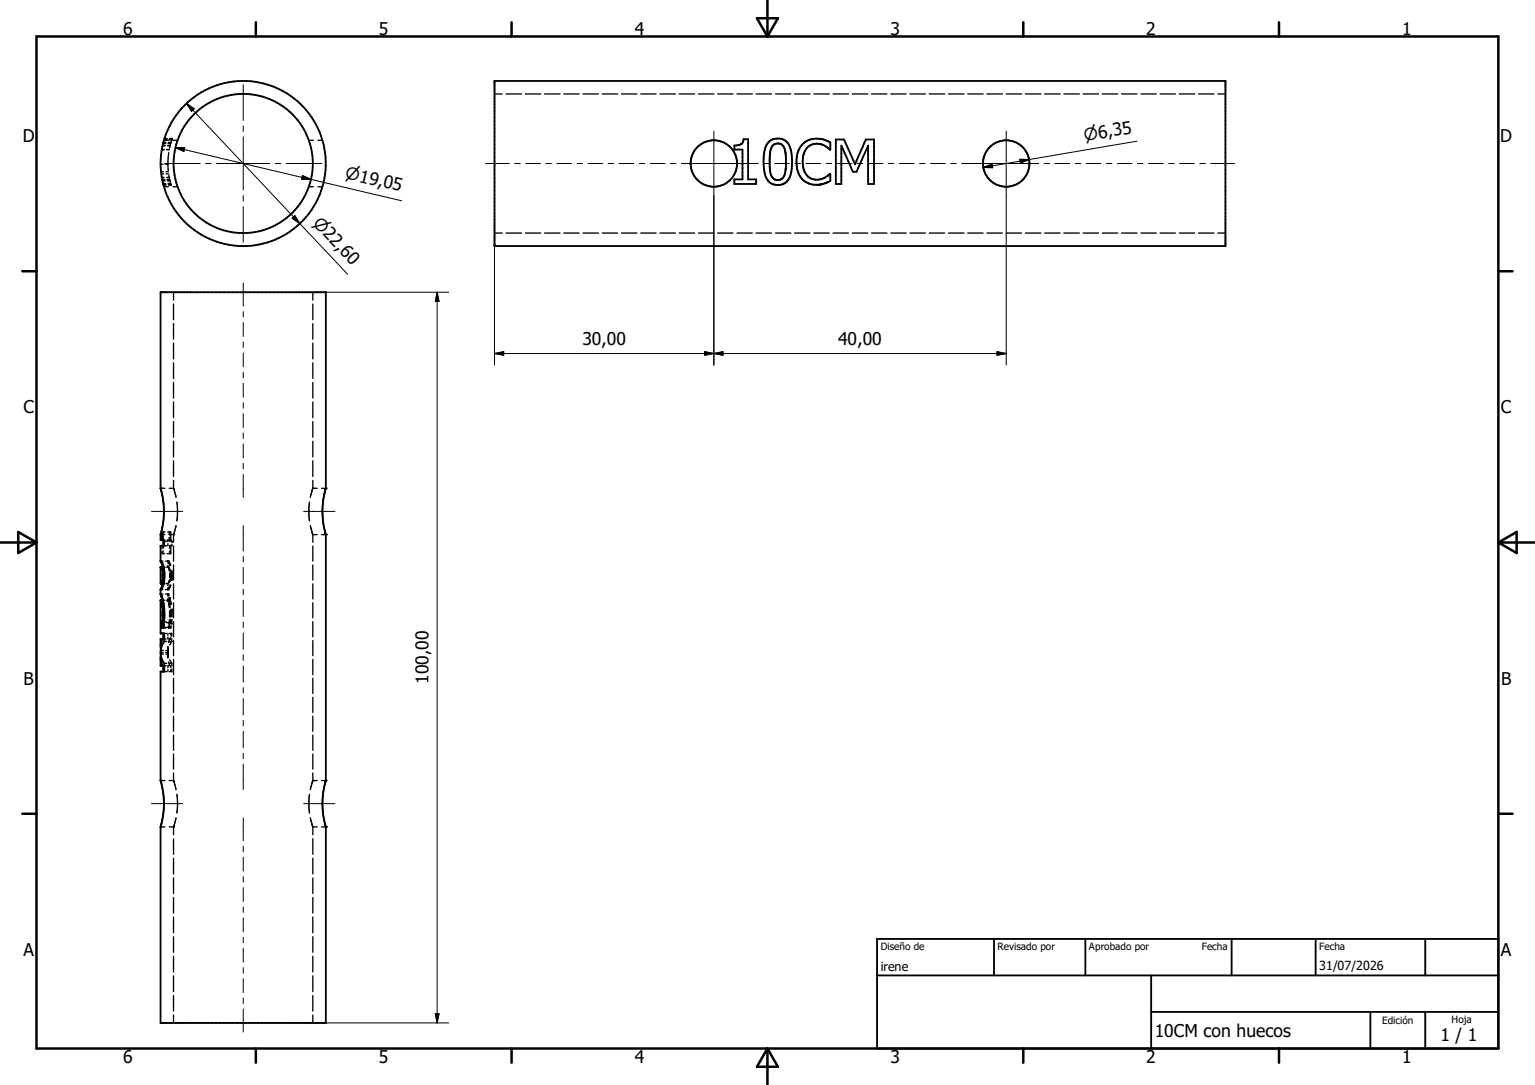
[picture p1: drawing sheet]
<svg xmlns="http://www.w3.org/2000/svg" width="297mm" height="210mm" viewBox="0 0 297 210" stroke-linecap="round" stroke-linejoin="round" font-family="sans-serif">
<g fill="none" stroke="#000" stroke-width=".25">
<path d="M95.7 18.2h1.5M97.9 18.2h3M101.7 18.2h2.9M105.4 18.2h3M109.1 18.2h3M112.8 18.2h3M116.5 18.2h3M120.2 18.2h3M124 18.2h3M127.7 18.2h3M131.4 18.2h3M135.2 18.2h2.9"/>
<path d="M138.9 18.2h2.9M142.6 18.2h3M146.3 18.2h3M150 18.2h3M153.7 18.2h3M157.5 18.2h3M161.2 18.2h3M164.9 18.2h3M168.6 18.2h3M172.4 18.2h2.9M176.1 18.2h2.9M179.8 18.2h3"/>
<path d="M183.5 18.2h3M187.3 18.2h2.9M191 18.2h3M194.7 18.2h3M198.4 18.2h3M202.1 18.2h3M205.8 18.2h3M209.6 18.2h3M213.3 18.2h3M217 18.2h3M220.8 18.2h2.9M224.5 18.2h2.9"/>
<path d="M228.2 18.2h3M231.9 18.2h3M235.6 18.2h1.5M31.1 31.8h.4M31.2 33.3h.4M31.2 33.7h.5M31.3 29h.5M31.3 34.3h.5M31.4 34.7h.5M31.4 34.9h.5M31.4 34.8h.5M31.4 28.2h.5"/>
<path d="M31.4 35h.5M31.5 27.8h.5M31.5 35.5h.5M31.6 35.6h.5M31.6 27.6h.5M31.6 35.8h.5M31.7 27.2h.9M31.7 36.1h.9M31.7 27.1h.5M31.8 27h.5M31.8 26.8h.5M32 31.8h.5"/>
<path d="M32.1 33.3h.5M32.2 33.7h.4M32.3 29h.4M32.3 34.3h.4M32.3 34.7h.5M32.3 34.8h.5M32.4 34.9h.4M32.4 28.2h.5M32.4 35h.5M32.5 27.8h.5M32.5 35.5h.5M32.6 35.6h.4"/>
<path d="M32.6 27.6h.5M32.6 29.5l-.1 1.8 .1 1.7M32.7 33.9l.3 1.7M32.7 27.1h.5M32.8 27h.5M32.8 26.8h.5M33 35.6v.1M33.1 35.7l-.5 .1M33.3 27l-.5 1.7M33.3 26.8v.1M33.5 27.2h.9M33.5 36.1h.9"/>
<path d="M59.8 27.2h.8M59.8 36.1h.8M61.5 27.2h.9M61.5 36.1h.9M33.6 56.6v1.5M33.6 58.9v3M60.5 56.6v1.5M60.5 58.9v3M95.7 45.1h1.5M97.9 45.1h3M101.7 45.1h2.9M105.4 45.1h3"/>
<path d="M109.1 45.1h3M112.8 45.1h3M116.5 45.1h3M120.2 45.1h3M124 45.1h3M127.7 45.1h3M131.4 45.1h3M135.2 45.1h2.9M138.9 45.1h2.9M142.6 45.1h3M146.3 45.1h3M150 45.1h3"/>
<path d="M153.7 45.1h3M157.5 45.1h3M161.2 45.1h3M164.9 45.1h3M168.6 45.1h3M172.4 45.1h2.9M176.1 45.1h2.9M179.8 45.1h3M183.5 45.1h3M187.3 45.1h2.9M191 45.1h3M194.7 45.1h3"/>
<path d="M198.4 45.1h3M202.1 45.1h3M205.8 45.1h3M209.6 45.1h3M213.3 45.1h3M217 45.1h3M220.8 45.1h2.9M224.5 45.1h2.9M228.2 45.1h3M231.9 45.1h3M235.6 45.1h1.5M33.6 62.6v3.1"/>
<path d="M33.6 66.4v3.1M33.6 70.2v3.1M33.6 74v3.1M33.6 77.8v3.1M60.5 62.6v3.1M60.5 66.4v3.1M60.5 70.2v3.1M60.5 74v3.1M60.5 77.8v3.1M31.1 94.5h.8M32.7 94.5h.9M33.6 94.5l.5 1.8"/>
<path d="M33.6 81.6v3M33.6 85.4v3M33.6 89.2v3M33.6 93v1.5M34.2 97.2l.2 1.8-.2 1.8M59.9 97.2l-.1 1.2 .1 2.4M60.5 94.5h.1M60.5 93v1.6l-.5 1.7M60.5 81.6v3M60.5 85.4v3M60.5 89.2v3M60.5 94.5h.9"/>
<path d="M62.2 94.5h.8M31.1 109.8h.1M31.1 103.5h.8M31.1 116.2h.1M31.1 109.8v.1M31.1 112.9h.1M31.1 116.2v.3M31.1 114.1h.4M31.1 108.6h.4M31.1 115h.4M31.1 109.9h.1M31.2 110h.1"/>
<path d="M31.2 116.7l.1 .9M31.2 110l.1 .5M31.3 112.2l-.1 .6M31.3 110.5h.1M31.3 120v.5M31.4 118.2v1.2M31.4 103v.5M31.4 104v.5M31.4 105.6v.6M31.4 106.7v.5h.5M31.4 116.2l.1 .9M31.4 110.9v.9"/>
<path d="M31.5 103h.5M31.5 109.8l.1 .5M31.5 116.2h.4M31.6 112.4l-.1 .6M31.6 104v.5h.4M31.6 103v.5M31.6 105.6v.6M31.6 106.7v.5M31.6 118h.1M31.6 119.4h.1M31.6 110.8v1.1M31.6 118v1.4"/>
<path d="M31.6 119.9l-.1 .5M31.7 113h.3M31.7 109.8h.3M31.8 104.8h.5M31.8 105.6h.5M32 114.1h.5M32 108.6h.5M32 115h.5M32.2 116.2h.3M32.2 113h.3M32.2 109.8h.4M32.3 107.2h.6"/>
<path d="M32.4 103h.5v.6M32.5 114.1h.1M32.5 109.8h.1M32.5 115h.1M32.5 116.2h.1M32.5 104.5v.4M32.5 105.3v.3M32.5 108.6v.4M32.5 109.4v.4M32.5 113v.3M32.5 113.7v.4M32.5 115.8v.6"/>
<path d="M32.5 108.6l.4 .9M32.5 115l.1 .3M32.5 116.3h.1M32.5 108.6h.1M32.5 115v.4M32.5 116.2l.1 .2M32.5 116.4h.1M32.5 108.6l.5 .8M32.5 109.8l.1 .1M32.5 115l.1 .2M32.6 112.9h-.1M32.6 109.8v.1"/>
<path d="M32.6 112.9h.1M32.6 110l.2 .5M32.6 115.2h.1M32.6 116.4h.1M32.6 116.7l.2 .9M32.6 115.2l.1 .1M32.7 115.3h.1M32.7 116.7h.1M32.7 115.7l.3 1.3M32.7 110l.2 .5M32.7 115.7h.1M32.7 116.7l.2 .9"/>
<path d="M32.7 103v.5h.9M32.7 104v.5M32.8 117.6h.1M32.8 104.8h.5M32.8 112.2l-.2 .6M32.8 120l-.1 .5M32.8 115.7h.1M32.8 110.9v.9M32.8 103v.5M32.8 104v.5h-.4M32.8 105.6v.6M32.8 106.7v.5"/>
<path d="M32.8 118.2v1.2M32.8 115.7l.3 1.3M32.9 113.3h.1M32.9 113.3l-.4 .8M32.9 112.2l-.2 .6M32.9 112.2h.1M32.9 119.9l-.1 .9M33 104.2v.2M33 118.2v1.2M33 103v1.7M33 110.9v.9M33 113.3l-.5 .8"/>
<path d="M33 104.5l.3 .3M33 105.5v1.7M33 119.9v.9M33 110.4v1.9M33 117.9l.1 1.5M33.3 110.4v2M33.3 117.9h.1M33.3 104.8v.2M33.3 105.3v.3h-.5M33.3 117.9v1.5M33.3 119.9l-.1 .5M33.6 103.5h.1"/>
<path d="M33.6 103.5v1.5M33.6 105.7v2.9M33.6 109.4v2.9M33.6 113v2.9M33.6 116.7v2.9M34.1 101.7l-.5 1.8M60 101.7l.5 1.7v1.6M60.5 105.7v2.9M60.5 109.4v2.9M60.5 113v2.9M60.5 116.7v2.9M60.5 103.5h.9"/>
<path d="M62.2 103.5h.8M31.1 126.3h.1M31.1 126.4h.1M31.1 126.3h.4M31.1 125.7v.1M31.1 126.8v.1M31.1 125.8l.1 .1M31.2 125.9h.4M31.2 125.9v.2M31.2 126.4v.2M31.2 126.6h.4M31.2 126.6l-.1 .1"/>
<path d="M31.2 121.4l.1 .1M31.2 121.4h.8M31.2 121.1h.1M31.2 121.1v.3M31.3 120.5v.3M31.3 120.5h.5M31.5 121.2h.1M31.5 121.2l-.1 .3M31.5 120.4h.1M31.5 120.4v.4M31.6 121.5h.5M31.7 120.4h.5"/>
<path d="M31.8 123.7h.4M31.8 128.9h.4M31.8 122.6h.5M31.8 124.2h.5M31.8 128.4h.5M31.8 130h.5M32 126.3h.5M32.1 125.9h.5M32.1 126.6h.5M32.2 121.4h.5M32.3 120.5h.4M32.5 122.6v.4"/>
<path d="M32.5 123.3v.4M32.5 125.2v.4M32.5 125.9v.8M32.5 127v.4M32.5 128.9v.3M32.5 129.6v.4M32.5 126.6l.1 .5M32.5 125.3v.3M32.5 125.6l.1 .3M32.5 123.7h.4l-.3 .7M32.6 125.9v.2M32.6 126.4v.2"/>
<path d="M32.6 126.6l-.1 .7M32.6 125.6l-.1 .4M32.6 128.1l.3 .8h-.4M32.7 121.1l-.1 .4M32.7 121.4v.1M32.7 120.5v.3M32.7 120.4h.5M32.8 122.6h.5v.5M32.8 124.2h.5M32.8 128.4h.5M32.8 121.1l-.1 .3M32.8 127.8l.5 .6"/>
<path d="M32.9 121.2v.3M33 128.9v.3M33 122.6v.4M33 123.3v.4M33 129.6v.4M33.1 121.2v.3h-.5M33.2 120.8h.1M33.2 120.4v.4M33.3 123.7v.5M33.3 128.4v.5M33.3 129.5v.5h-.5M33.3 124.2l-.5 .6"/>
<path d="M33.6 120.3v2.9M33.6 124v2.9M33.6 127.6v3M33.6 131.3v2.9M33.6 135v2.9M33.6 138.6v3M60.5 120.3v2.9M60.5 124v2.9M60.5 127.6v3M60.5 131.3v2.9M60.5 135v2.9M60.5 138.6v3"/>
<path d="M31.1 151.1h.8M32.7 151.1h.9M33.6 142.3v2.9M33.6 146v2.9M33.6 149.6v1.5M33.6 151.1l.5 1.7M34.1 158.3l-.5 1.7M34.2 153.8l.2 1.8-.2 1.8M59.9 153.8l-.1 1.1 .1 2.5M60 158.3l.5 1.7v1.6M60.5 151.2l-.5 1.6M60.5 151.1h.1"/>
<path d="M60.5 142.3v2.9M60.5 146v2.9M60.5 149.6v1.5M60.5 151.1h.9M62.2 151.1h.8M31.1 160.1h.8M32.7 160.1h.9M33.6 160.1h.1M33.6 160.1v1.5M33.6 162.3v3.1M33.6 166.1v3.1M33.6 169.9v3.1"/>
<path d="M33.6 173.7v3M33.6 177.5v3.1M60.5 162.3v3.1M60.5 166.1v3.1M60.5 169.9v3.1M60.5 173.7v3M60.5 177.5v3.1M60.5 160.1h.9M62.2 160.1h.8M33.6 181.3v3M33.6 185.1v3M33.6 188.9v3"/>
<path d="M33.6 192.7v3M33.6 196.5v1.5M60.5 181.3v3M60.5 185.1v3M60.5 188.9v3M60.5 192.7v3M60.5 196.5v1.5"/>
</g>
<g fill="none" stroke="#000" stroke-width=".36">
<path d="M95.7 15.7h141.4v31.9h-141.4zM142.1 28.2l1.2-.2a.96 .96 0 0 0 .6-1h.9v7.7h1.5v.9h-4.2v-.9h1.6v-5.7h-1.6zM148.8 27.4a2.62 2.62 0 0 1 2.8-.4 2.62 2.62 0 0 1 1.5 2.5l.1 1.3a5.6 5.6 0 0 1-1.1 4.5l-.2 .1a2.62 2.62 0 0 1-2.1 .3l-.7-.3a3.8 3.8 0 0 1-1.3-3.2v-2.4a3.8 3.8 0 0 1 1-2.4zM149.5 28.1a1.44 1.44 0 0 1 1.7-.2 1.44 1.44 0 0 1 .7 1.5l.2 2.6a3.1 3.1 0 0 1-1 2.7 1.44 1.44 0 0 1-2-1.3l-.2-3.4 .3-1.3zM155.2 28a4.6 4.6 0 0 1 5.5-.4v1.4l-.5-.4a2.87 2.87 0 0 0-3.2-.5 2.87 2.87 0 0 0-1.7 2.7 3.7 3.7 0 0 0 1.5 3.7 2.94 2.94 0 0 0 2.2 .1l1.7-.9v1.3l-2 .7a4.5 4.5 0 0 1-2.3-.2 4.2 4.2 0 0 1-2.3-4.6l.3-1.5zM161.7 27h1.6l2.2 4.8 2-4.8h1.6v8.6h-1.1v-7.4l-2.3 5.1h-.7l-2.2-5.1v7.4h-1.1zM31.1 94.5v-37.9h31.9v38l-.2 .9a16.1 16.1 0 0 0 .2 7.9v47.7l-.3 1.3a15.7 15.7 0 0 0 .3 7.6M31.1 94.5l.3 1.5a15.6 15.6 0 0 1-.3 7.4M31.1 116.2v6.4h.7v1.6a3.5 3.5 0 0 0 0 4.2v1.6h-.7v21.1M31.1 114.1h.1M31.1 114.1v.9M31.1 109.8v3.2"/>
<path d="M31.1 103.4h.1M31.1 108.6v.1M31.1 109.8h.1M31.1 115l.3 1.2M31.1 103.5v1h.5M31.1 108.7l.4 1.1M31.1 108.6h.1M31.1 109.8h.6M31.1 115h.1M31.1 116.2h.4M31.1 115l.1 .3a12.3 12.3 0 0 1 .4 6.2h-.3v-.1M31.1 116.2v.1"/>
<path d="M31.1 108.6a3.5 3.5 0 0 1 .7 2.4l-.1 1.9M31.1 116.3l.3 .8 .1 1.5-.2 2.8M31.2 112.9l.5 .1M31.2 112.9h.1M31.2 109.9l.3 .5v.6v1.2l-.3 .6M31.3 104.5v-1.5h.2l.1 1.6M31.5 113l-.4 1.1M31.6 104.5v1.1M31.6 104.6l.2 .2v.8h-.7v3M31.7 112.9l-.3 .8-.3 .4M31.1 127.3v1.6h.7M31.1 126.9v.9l.3 1.1"/>
<path d="M31.3 121.4h.3M31.4 123.7l-.3 1v1M31.6 122.6v1.1M31.6 128.9v1.1M31.8 123.7h-.7v1.5M31.1 151.2l.3 1.2a15.8 15.8 0 0 1-.3 7.7v37.9h31.9v-38M31.1 151.1h.1M169.7 188.8h120.2M169.7 181.7h120.2v21.3h-120.2zM192.3 181.7v7.1M210 181.7v7.1M222.7 195.9h67.2"/>
<path d="M222.7 188.8v14.2M238.3 181.7v7.1M254.6 181.7v7.1M265.2 195.9v7.1M275.8 181.7v7.1M275.8 195.9v7.1"/>
<circle cx="47.1" cy="31.6" r="16"/>
<circle cx="47.1" cy="31.6" r="13.5"/>
<circle cx="138.1" cy="31.6" r="4.5"/>
<circle cx="194.7" cy="31.7" r="4.5"/>
</g>
<g fill="#000">
<circle cx="31.1" cy="94.5" r=".18"/>
<circle cx="63" cy="94.5" r=".18"/>
<circle cx="31.1" cy="109.8" r=".18"/>
<circle cx="31.1" cy="113" r=".18"/>
<circle cx="31.2" cy="109.9" r=".18"/>
<circle cx="31.2" cy="112.9" r=".18"/>
<circle cx="63" cy="103.5" r=".18"/>
<circle cx="31.1" cy="151.1" r=".18"/>
<circle cx="63" cy="151.1" r=".18"/>
<circle cx="31.1" cy="160.1" r=".18"/>
<circle cx="63" cy="160.1" r=".18"/>
</g>
<g fill="none" stroke="#000" stroke-width=".48">
<path d="M7.1 7.1h282.8v195.9h-282.8zM49.5 4.3v2.8M99 4.3v2.8M146.5 3.5h4l-2 3.6zM148.5 0v7.1M198 4.3v2.8M247.5 4.3v2.8M4.3 52.5h2.8M289.9 52.5h2.8M0 105h7.1M3.5 103l3.6 2-3.6 2zM289.9 105h7.1"/>
<path d="M289.9 105l3.6-2v4zM4.3 157.5h2.8M289.9 157.5h2.8M49.5 203v2.7M99 203v2.7M148.5 203v7M148.5 203l2 3.5h-4zM198 203v2.7M247.5 203v2.7"/>
</g>
<g fill="none" stroke="#000" stroke-width=".19">
<path d="M47.1 16.4v6.9M31.8 31.6h6.9M33.9 28.6l26.3 6.1M33.9 28.6h1.8l-.1 .7zM36.1 20l31.2 33.1M36.1 20l1.5 1.1-.5 .4zM39.8 31.6h1M41.9 31.6h10.3M47.1 24.4v1.1M47.1 26.5v10.3M47.1 37.8v1.1M47.1 40v6.9"/>
<path d="M53.3 31.6h1M55.4 31.6h6.9M58.5 34l1.7 .7h-1.8zM60.2 34.7l17.5 4.2M93.9 31.6h4.6M99.6 31.6h1.1M101.7 31.6h2.9M105.6 31.6h1.1M107.7 31.6h2.9M111.7 31.6h1M113.8 31.6h2.8M117.7 31.6h1"/>
<path d="M119.8 31.6h2.8M123.7 31.6h1.1M125.8 31.6h2.9M129.7 31.6h1.1M131.9 31.6h14.8M138.1 25.4v45.3M147.8 31.6h1.1M149.9 31.6h2.9M153.8 31.6h1.1M156 31.6h2.8M159.8 31.6h1.1M162 31.6h2.8"/>
<path d="M165.9 31.6h1M168 31.6h2.8M171.9 31.6h1.1M174 31.6h2.9M177.9 31.6h1.1M180 31.6h2.9M184 31.6h1M186.1 31.6h14.9M190.3 32.4l1.7-.7 .1 .8zM194.7 25.4v45.3M197.3 30.8l1.8 .1-1.7 .6zM199.1 30.9l-8.8 1.5"/>
<path d="M202 31.6h1.1M204.1 31.6h2.9M208.1 31.6h1M210.2 31.6h2.8M214.1 31.6h1M216.2 31.6h2.9M220 27.3l-20.9 3.6M220.1 31.6h1.1M222.2 31.6h2.9M226.1 31.6h1.1M228.3 31.6h2.8M232.2 31.6h1"/>
<path d="M234.3 31.6h4.6M47.1 54.8v4.5M56.5 42.2l.5-.4 1 1.5zM63 56.6h23.8M84.6 56.6v141.4M84.6 56.6l.3 1.7h-.7zM95.7 47.6v23.1M47.1 60.3v1.1M47.1 62.4v2.7M47.1 66.2v1.1M47.1 68.3v2.7M47.1 72.1v1"/>
<path d="M47.1 74.2v2.7M47.1 78v1M95.7 68.4h99M95.7 68.4l1.8-.3v.7zM136.4 68.1l1.7 .3-1.7 .4zM138.1 68.4l1.8-.3v.7zM192.9 68.1l1.8 .3-1.8 .4zM29.3 99h6.1M47.1 80.1v2.7M47.1 83.8v1.1M47.1 85.9v2.7M47.1 89.7v1.1"/>
<path d="M47.1 91.8v4.5M58.8 99h6M47.1 101.7v5M47.1 107.7v1.1M47.1 109.8v3.2M47.1 114.1v1M47.1 116.2v3.1M47.1 120.4v1.1M47.1 122.5v3.2M47.1 126.8v1M47.1 128.9v3.1M47.1 133.1v1.1"/>
<path d="M47.1 135.2v3.2M47.1 139.5v1M29.3 155.6h6.1M47.1 141.6v3.1M47.1 145.8v1M47.1 147.9v4.9M47.1 158.3v4.4M58.8 155.6h6M47.1 163.8v1.1M47.1 165.9v2.7M47.1 169.7v1M47.1 171.8v2.7"/>
<path d="M47.1 175.5v1.1M47.1 177.7v2.7M47.1 181.4v1.1M47.1 183.5v2.7M47.1 187.3v1.1M47.1 189.4v2.7M47.1 193.2v1M47.1 195.3v4.5M63 198h23.8M84.2 196.2h.7l-.3 1.8z"/>
</g>
<path d="M33.9 28.6h1.8l-.1 .7zM36.1 20l1.5 1.1-.5 .4zM58.5 34l1.7 .7h-1.8zM190.3 32.4l1.7-.7 .1 .8zM197.3 30.8l1.8 .1-1.7 .6zM56.5 42.2l.5-.4 1 1.5zM84.6 56.6l.3 1.7h-.7zM95.7 68.4l1.8-.3v.7zM136.4 68.1l1.7 .3-1.7 .4zM138.1 68.4l1.8-.3v.7zM192.9 68.1l1.8 .3-1.8 .4zM84.2 196.2h.7l-.3 1.8z" fill="#000" stroke="#000" stroke-width=".19"/>
<g font-size="3.4">
<text x="23.8" y="6.8">6</text>
<text x="73.3" y="6.8">5</text>
<text x="122.9" y="6.8">4</text>
<text x="172.3" y="6.8">3</text>
<text x="221.8" y="6.8">2</text>
<text x="271.3" y="6.8">1</text>
<text x="4.4" y="27.5">D</text>
<text x="290.3" y="27.5">D</text>
<text x="112.7" y="66.7">30,00</text>
<text x="162.2" y="66.7">40,00</text>
<text x="4.5" y="80">C</text>
<text x="290.4" y="80">C</text>
<text x="4.5" y="132.5">B</text>
<text x="82.9" y="132.4" transform="rotate(-90 82.9 132.4)">100,00</text>
<text x="290.4" y="132.5">B</text>
<text x="4.5" y="185">A</text>
<text x="290.4" y="185">A</text>
<text x="223.4" y="200.7">10CM con huecos</text>
<text x="278.7" y="201.5">1 / 1</text>
<text x="23.8" y="205.7">6</text>
<text x="73.3" y="205.7">5</text>
<text x="122.9" y="205.7">4</text>
<text x="172.3" y="205.7">3</text>
<text x="221.8" y="205.7">2</text>
<text x="271.3" y="205.7">1</text>
</g>
<g font-size="3.2">
<text x="209.9" y="27.3" transform="rotate(-10 209.9 27.3)">n6,35</text>
<text x="66.7" y="34.5" transform="rotate(13 66.7 34.5)">n19,05</text>
<text x="60.4" y="43.3" transform="rotate(47 60.4 43.3)">n2 ,60</text>
</g>
<g font-size="2.4">
<text x="170.4" y="188">irene</text>
<text x="255.3" y="187.7">31/07/2026</text>
</g>
<g font-size="1.9">
<text x="170.4" y="184">Diseño de</text>
<text x="193" y="183.9">Revisado por</text>
<text x="210.7" y="183.9">Aprobado por</text>
<text x="232.5" y="183.9">Fecha</text>
<text x="255.3" y="183.9">Fecha</text>
<text x="280.8" y="198">Hoja</text>
<text x="267.4" y="198.2">Edición</text>
</g>
</svg>
